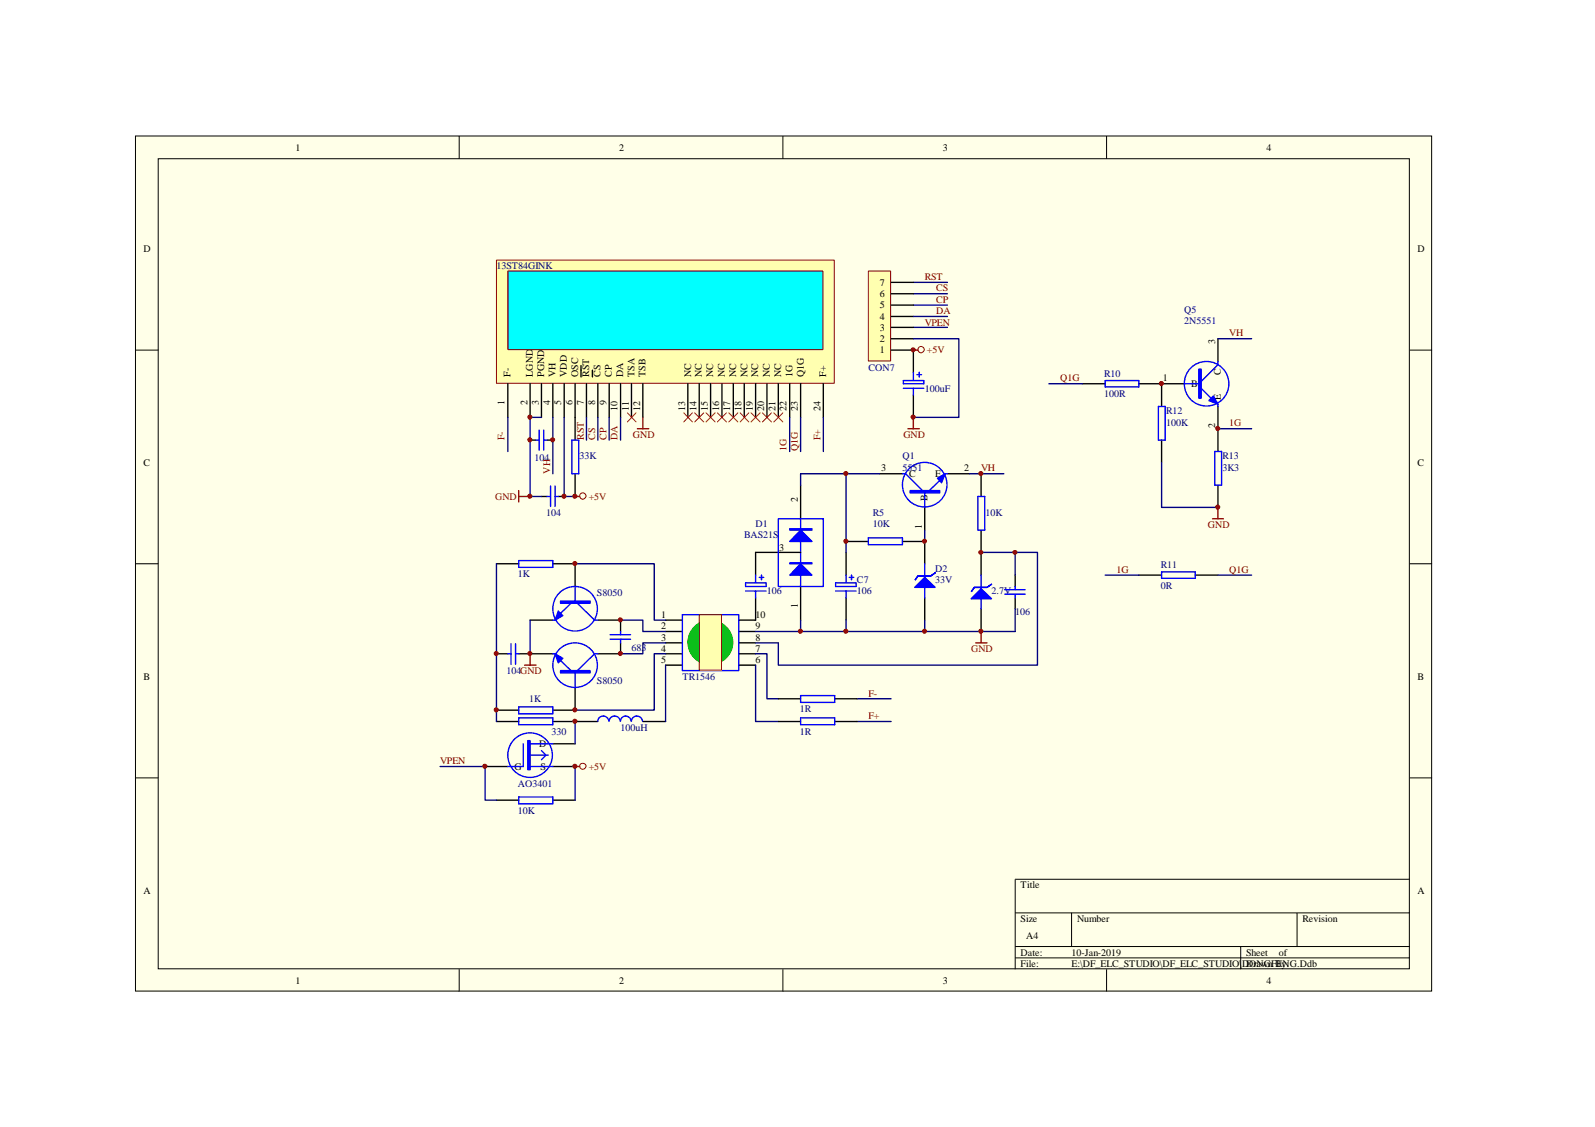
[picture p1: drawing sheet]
<svg xmlns="http://www.w3.org/2000/svg" width="297mm" height="210mm" viewBox="0 0 297 210" stroke-linecap="round" stroke-linejoin="round" font-family="sans-serif">
<path d="M25.2 25.3h241.4v159.3h-241.4z" fill="#ffffe8"/>
<g fill="none" stroke="#000" stroke-width=".19">
<path d="M25.2 25.3h241.4v159.3h-241.4zM29.5 29.6h233v150.8h-233zM85.5 25.3v4.3M145.8 25.3v4.3M206.1 25.3v4.3M25.2 65.2h4.3M262.6 65.2h4.1M25.2 105h4.3M262.6 105h4.1M25.2 144.9h4.3M262.6 144.9h4.1M189.1 170h73.5"/>
<path d="M189.1 176.3h73.5M189.1 178.4h73.5M199.6 170v6.3M231.1 176.3v4.2M241.6 170v6.3M262.6 163.8h-73.5v16.7M85.5 180.5v4.2M145.8 180.5v4.2M206.1 180.5v4.2"/>
</g>
<path d="M170.1 52.6h6.3M170.1 54.7h6.3M170.1 56.8h6.3M170.1 61h6.3" fill="none" stroke="#000080" stroke-width=".25"/>
<circle cx="171.5" cy="65.1" r=".59" fill="none" stroke="#800000" stroke-width=".19"/>
<path d="M169.1 79.9h2.1M170.1 65.2h.8M170.1 77.7v2.2" fill="none" stroke="#800000" stroke-width=".25"/>
<path d="M170.1 65.2v4.2M170.1 73.6v4.1" fill="none" stroke="#000" stroke-width=".25"/>
<path d="M168.2 70.9h3.8v.6h-3.8zM168.2 72.3h3.8M170.1 69.4v1.5M170.1 72.3v1.3M170.8 69.8h.8M171.2 69.4v.8" fill="none" stroke="#00f" stroke-width=".25"/>
<path d="M92.5 48.5h62.9v22.9h-62.9z" fill="#ffffb0"/>
<path d="M92.5 48.4h62.9v23h-62.9z" fill="none" stroke="#800000" stroke-width=".19"/>
<g fill="none" stroke="#000" stroke-width=".25">
<path d="M94.6 71.5v6.2M98.7 71.5v6.2M100.8 71.5v6.2M103 71.5v6.2M105.1 71.5v6.2M107.1 71.5v6.2M108.2 68.1v2.1M109.2 71.5v6.2M110.3 68.9v1.3M111.3 71.5v6.2M113.5 71.5v6.2M115.6 71.5v6.2"/>
<path d="M117.6 71.5v6.2M119.7 71.5v6.2M153.3 71.5v6.2"/>
</g>
<path d="M94.7 50.6h58.5v14.5h-58.5z" fill="#0ff"/>
<g fill="none" stroke="#800000" stroke-width=".19">
<path d="M94.6 50.5h58.6v14.6h-58.6z"/>
<circle cx="108.5" cy="92.4" r=".59"/>
</g>
<g fill="none" stroke="#000" stroke-width=".25">
<path d="M107.1 77.7v4.3M128.1 71.5v6.2M130.2 71.5v6.2M132.3 71.5v6.2M134.5 71.5v6.2M136.6 71.5v6.2M138.6 71.5v6.2M140.7 71.5v6.2M142.8 71.5v6.2M144.9 71.5v6.2M147.1 71.5v6.2M149.1 71.5v6.2"/>
<path d="M98.7 82h1.1M100.8 92.5h1.1M101.9 82h1.1M104 92.5h1.1M107.1 88.2v4.3"/>
</g>
<path d="M94.6 77.7v6.4M100.8 77.7h-2.1v14.8h2.1M103 77.7v10.5M105.1 77.7v14.8h2M109.2 77.7v4.3M111.3 77.7v4.3M113.5 77.7v4.3M115.6 77.7v4.3M153.3 77.7v6.4" fill="none" stroke="#000080" stroke-width=".25"/>
<g fill="none" stroke="#f00" stroke-width=".19">
<path d="M116.8 76.9l1.6 1.7M118.4 76.9l-1.6 1.7M127.3 76.9l1.6 1.7M128.9 76.9l-1.6 1.7M129.4 76.9l1.7 1.7M131.1 76.9l-1.7 1.7M131.5 76.9l1.7 1.7M133.2 76.9l-1.7 1.7M133.6 76.9l1.7 1.7M135.3 76.9l-1.7 1.7M135.7 76.9l1.7 1.7M137.4 76.9l-1.7 1.7"/>
<path d="M137.8 76.9l1.6 1.7M139.4 76.9l-1.6 1.7M139.9 76.9l1.7 1.7M141.6 76.9l-1.7 1.7M142 76.9l1.7 1.7M143.7 76.9l-1.7 1.7M144.1 76.9l1.7 1.7M145.8 76.9l-1.7 1.7"/>
</g>
<path d="M118.7 79.9h2.1M119.7 77.7v2.2M96.6 91.4v2.1M96.6 92.5h2.1M107.1 92.5h.8" fill="none" stroke="#800000" stroke-width=".25"/>
<path d="M99.8 82h.6M100.4 80.1v3.7M101.3 82h.6M101.3 80.1v3.7M101.9 92.5h.6M102.5 90.5v3.8M103.4 92.5h.6M103.4 90.5v3.8M106.5 82h1.3v6.2h-1.3z" fill="none" stroke="#00f" stroke-width=".25"/>
<path d="M161.8 50.6h4.1v16.6h-4.1z" fill="#ffffb0"/>
<path d="M161.7 50.5h4.2v16.7h-4.2z" fill="none" stroke="#800000" stroke-width=".19"/>
<g fill="none" stroke="#000" stroke-width=".25">
<path d="M165.9 58.9h4.2M165.9 56.8h4.2M165.9 54.7h4.2M165.9 52.6h4.2M165.9 65.2h4.2M165.9 63.1h4.2M165.9 61h4.2M124 115.5h3.1M124 117.6h3.1M124 119.7h3.1M137.6 115.5h3.1M137.6 117.6h3.1"/>
<path d="M137.6 119.7h3.1M124 121.8h3.1M124 123.9h3.1M137.6 121.8h3.1M137.6 123.9h3.1"/>
</g>
<path d="M170.1 58.9h6.3M170.1 63.1h8.5v14.6h-8.5" fill="none" stroke="#000080" stroke-width=".25"/>
<path d="M127.1 114.5h10.5v10.4h-10.5z" fill="none" stroke="#00f" stroke-width=".25"/>
<circle cx="132.3" cy="119.6" r="4.2" fill="#00bf00" stroke="#00bf00" stroke-width=".19"/>
<path d="M130.3 114.6h4.1v10.2h-4.1z" fill="#ffffb0"/>
<g fill="none" stroke="#800000" stroke-width=".19">
<path d="M130.2 114.5h4.2v10.3h-4.2z"/>
<circle cx="108.6" cy="142.7" r=".58"/>
</g>
<g fill="none" stroke="#000" stroke-width=".25">
<path d="M201.6 71.5h4.2M212.1 71.5h8.5M216.3 71.5v4.2M226.8 63.1v4.2M226.8 75.7v8.4M149.1 90.4v6.2M163.8 88.2h4.3M172.2 94.5v4.2M176.4 88.2h4.2M182.7 88.2v4.3M182.7 98.7v8.4M216.3 82v4.1"/>
<path d="M226.8 90.4v4.1M92.5 105h4.1M98.7 115.5h4.3M103 105h4.1v4.2M111.3 115.5h4.3v2.1M115.6 119.7v2.1h-4.3M140.7 111.4v4.1M149.1 102.9h-8.4v4.2M149.1 109.2v6.3M157.6 102.9v4.2M157.6 111.4v4.1M157.6 100.9h4.1"/>
<path d="M168.1 100.9h4.1v4.1M172.2 111.4v4.1M182.7 113.4v4.2M189.1 107.1v2.1M189.1 111.4v2M212.1 107.1h4.2M222.6 107.1h4.2M92.5 121.8h2.1M92.5 132.3h4.1M92.5 134.4h4.1M96.6 121.8h6.4M103 134.4h8.3"/>
<path d="M103 138.5h4.1M107.1 128.1v4.2h-4.1M119.7 134.4h4.3M144.9 134.4h4.2M144.9 130.1h4.2M155.4 134.4h4.2M155.4 130.1h4.2M90.3 142.8h4.3M92.5 149h4.1M103 142.8h4.1M103 149h4.1"/>
</g>
<g fill="none" stroke="#00f" stroke-width=".25">
<path d="M205.8 70.9h6.3v1.2h-6.3zM215.7 75.7h1.3v6.3h-1.3zM220.6 71.5h3.1M223.7 72.3l1.9 1.9M226.8 67.3v.6l-3.1 3.1M226.8 75.3v.4M144.9 96.6h8.4v12.6h-8.4zM149.1 96.6v12.6M168.1 88.2h.6l3.1 3.2M172.2 91.4v3.1M175 89.5l-1.9 1.9M176 88.2h.4"/>
<path d="M182.1 92.5h1.3v6.2h-1.3zM226.2 84.1h1.3v6.3h-1.3zM95.2 119.9v3.8M96 119.9v3.8M96.6 104.4h6.4v1.3h-6.4zM103 115.5h.4M106.3 112.4l-1.9 1.8M107.1 109.2v3.2M107.5 112.4l3.2 3.1h.6M113.6 119.1h3.8M113.6 118.2h3.8M115.6 117.6v.6"/>
<path d="M115.6 119.1v.6M138.9 108.6h3.8v.6h-3.8zM138.9 110.1h3.8M140.7 107.1v1.5M140.7 110.1v1.3M141.4 107.5h.8M141.8 107.1v.9M155.6 110.1h3.8M155.6 108.6h3.8v.6h-3.8zM157.6 107.1v1.5M157.6 110.1v1.3M158.2 107.5h.8"/>
<path d="M158.6 107.1v.9M161.7 100.2h6.4v1.2h-6.4zM172.2 105v6.4M182.7 107.1v6.3M187.1 109.8h3.8M187.1 110.7h3.8M189.1 109.2v.6M189.1 110.7v.7M216.3 106.5h6.3v1.2h-6.3zM94.6 121.8h.6M96 121.8h.6M96.6 131.7h6.4v1.2h-6.4z"/>
<path d="M96.6 133.7h6.4v1.3h-6.4zM97.5 138.5v4.3h-2.9M98.3 138.5h4.7M100.8 139.8l.9 .8-.9 .9M103 121.8h.4M104.4 123l1.9 1.9M107.1 124.9v3.2M111.3 121.8h-.6l-3.2 3.1M111.3 134.3a1.02 1.02 0 0 1 1.1-.9 1.02 1.02 0 0 1 1 .9M113.5 134.3a1.02 1.02 0 0 1 1-.9 1.02 1.02 0 0 1 1 .9M115.6 134.3a.97 .97 0 0 1 .9-.9 .97 .97 0 0 1 1 .9M117.6 134.3a1.02 1.02 0 0 1 1-.9 1.02 1.02 0 0 1 1 .9"/>
<path d="M149.1 133.7h6.3v1.3h-6.3zM149.1 129.6h6.3v1.2h-6.3zM96.6 148.4h6.4v1.3h-6.4zM98.3 142.8h4.7M98.3 140.6h3.8"/>
<circle cx="224.7" cy="71.5" r="4.2"/>
<circle cx="172.2" cy="90.3" r="4.2"/>
<circle cx="107.1" cy="113.4" r="4.2"/>
<circle cx="107.1" cy="123.9" r="4.2"/>
<circle cx="98.7" cy="140.6" r="4.2"/>
</g>
<g fill="#00f" stroke="#00f" stroke-width=".25">
<path d="M104.4 111.9h5.5v.5h-5.5z" fill-rule="evenodd"/>
<path d="M104 113.8l.8 .9-1.4 .8z" fill-rule="evenodd"/>
<path d="M104.4 124.9h5.5v.4h-5.5z" fill-rule="evenodd"/>
<path d="M103.4 121.8l1.4 .8-.8 .9z" fill-rule="evenodd"/>
<path d="M182.7 109.7l2 1.8h-3.9z" fill-rule="evenodd"/>
<path d="M181.4 109.4h2.4l.9-.6-.9 .6h-2.4l-.6 .9z" fill-rule="evenodd"/>
<path d="M98.3 137.9h.4v5.5h-.4z" fill-rule="evenodd"/>
<path d="M147.1 98.5h4.1v.2h-4.1z" fill-rule="evenodd"/>
<path d="M149.1 98.7l2.1 2.2h-4.1z" fill-rule="evenodd"/>
<path d="M147.1 104.8h4.1v.2h-4.1z" fill-rule="evenodd"/>
<path d="M149.1 105l2.1 2.1h-4.1z" fill-rule="evenodd"/>
<path d="M169.5 91.4h5.5v.4h-5.5z" fill-rule="evenodd"/>
<path d="M174.6 89.1l1.4-.9-.7 1.7z" fill-rule="evenodd"/>
<path d="M170.3 109.4l1.9-1.9 2 1.9z" fill-rule="evenodd"/>
<path d="M170.9 107.3h2.4l.9-.6-.9 .6h-2.4l-.6 .8z" fill-rule="evenodd"/>
<path d="M223.3 68.8h.4v5.4h-.4z" fill-rule="evenodd"/>
<path d="M225.1 74.6l.9-.8 .8 1.5z" fill-rule="evenodd"/>
</g>
<g fill="none" stroke="#000080" stroke-width=".25">
<path d="M147.1 77.7v6.4M149.1 77.7v6.4M195.3 71.5h6.3M226.8 63.1h6.3M226.8 79.9h6.3M149.1 90.4v-2.2h8.5v14.7M157.6 88.2h6.2M172.2 98.7v2.2M180.6 88.2h6.3M216.3 86.1v8.4h10.5M92.5 105v29.4M98.7 115.5v6.3"/>
<path d="M107.1 105h14.7v10.5h2.2M115.6 115.5h4.1v2.1h4.3M124 119.7h-4.3v2.1h-4.1M149.1 115.5v2.1h-8.4M157.6 115.5v2.1h-8.5M172.2 115.5v2.1h-14.6M182.7 102.9h10.5v21h-48.3v-4.2h-4.2M189.1 113.4v4.2h-16.9M189.1 102.9v4.2M205.8 107.1h6.3M226.8 107.1h6.3M107.1 134.4v4.1"/>
<path d="M124 121.8h-2.2v10.5h-14.7M124 123.9v10.5M140.7 123.9v10.5h4.2M140.7 121.8h2.1v8.3h2.1M159.6 134.4h6.3M159.6 130.1h6.3M82 142.8h8.3v6.2h2.2M107.1 142.8v6.2"/>
</g>
<path d="M225.8 96.6h2M226.8 94.5v2.1M181.7 119.7h2.1M182.7 117.6v2.1M97.7 123.9h2.1M98.7 121.8v2.1M107.1 142.8h.8" fill="none" stroke="#800000" stroke-width=".25"/>
<g fill="#800000" stroke="#800000" stroke-width=".19">
<circle cx="170.1" cy="77.7" r=".38"/>
<circle cx="98.7" cy="81.9" r=".38"/>
<circle cx="102.9" cy="81.9" r=".38"/>
<circle cx="107.1" cy="142.7" r=".38"/>
<circle cx="90.3" cy="142.7" r=".38"/>
<circle cx="105" cy="92.4" r=".38"/>
<circle cx="107.1" cy="92.4" r=".38"/>
<circle cx="98.7" cy="92.4" r=".38"/>
<circle cx="107.1" cy="134.3" r=".38"/>
<circle cx="149.1" cy="117.6" r=".38"/>
<circle cx="157.5" cy="117.6" r=".38"/>
<circle cx="182.7" cy="88.2" r=".38"/>
<circle cx="157.5" cy="88.2" r=".38"/>
<circle cx="157.5" cy="100.8" r=".38"/>
<circle cx="172.2" cy="117.6" r=".38"/>
<circle cx="182.7" cy="102.9" r=".37"/>
<circle cx="182.7" cy="117.6" r=".38"/>
<circle cx="189" cy="102.9" r=".37"/>
<circle cx="92.4" cy="121.7" r=".38"/>
<circle cx="98.7" cy="121.7" r=".38"/>
<circle cx="115.5" cy="115.4" r=".38"/>
<circle cx="115.5" cy="121.7" r=".38"/>
<circle cx="98.7" cy="77.7" r=".38"/>
<circle cx="92.4" cy="132.2" r=".38"/>
<circle cx="107.1" cy="132.2" r=".38"/>
<circle cx="107.1" cy="104.9" r=".38"/>
<circle cx="172.2" cy="100.8" r=".38"/>
<circle cx="170.1" cy="65.2" r=".38"/>
<circle cx="216.3" cy="71.4" r=".38"/>
<circle cx="226.8" cy="94.4" r=".38"/>
<circle cx="226.8" cy="79.8" r=".38"/>
</g>
<g font-size="1.9">
<text x="55" y="28.1">1</text>
<text x="115.3" y="28.1">2</text>
<text x="175.6" y="28.1">3</text>
<text x="235.9" y="28.1">4</text>
<text x="26.8" y="47">D</text>
<text x="264" y="47">D</text>
<text x="163.8" y="53.3">7</text>
<text x="163.8" y="59.5">4</text>
<text x="163.8" y="57.4">5</text>
<text x="163.8" y="55.4">6</text>
<text x="163.8" y="65.8">1</text>
<text x="163.8" y="63.8">2</text>
<text x="163.8" y="61.7">3</text>
<text x="226.3" y="64.1" transform="rotate(-90 226.3 64.1)">3</text>
<text x="95.1" y="70.2" transform="rotate(-90 95.1 70.2)">F-</text>
<text x="99.2" y="70.2" transform="rotate(-90 99.2 70.2)">LGND</text>
<text x="101.3" y="70.2" transform="rotate(-90 101.3 70.2)">PGND</text>
<text x="103.5" y="70.2" transform="rotate(-90 103.5 70.2)">VH</text>
<text x="105.6" y="70.2" transform="rotate(-90 105.6 70.2)">VDD</text>
<text x="107.7" y="70.2" transform="rotate(-90 107.7 70.2)">OSC</text>
<text x="109.7" y="70.2" transform="rotate(-90 109.7 70.2)">RST</text>
<text x="111.8" y="70.2" transform="rotate(-90 111.8 70.2)">CS</text>
<text x="114" y="70.2" transform="rotate(-90 114 70.2)">CP</text>
<text x="116.1" y="70.2" transform="rotate(-90 116.1 70.2)">DA</text>
<text x="118.2" y="70.2" transform="rotate(-90 118.2 70.2)">TSA</text>
<text x="120.2" y="70.2" transform="rotate(-90 120.2 70.2)">TSB</text>
<text x="128.7" y="70.2" transform="rotate(-90 128.7 70.2)">NC</text>
<text x="130.7" y="70.2" transform="rotate(-90 130.7 70.2)">NC</text>
<text x="132.8" y="70.2" transform="rotate(-90 132.8 70.2)">NC</text>
<text x="135" y="70.2" transform="rotate(-90 135 70.2)">NC</text>
<text x="137.1" y="70.2" transform="rotate(-90 137.1 70.2)">NC</text>
<text x="139.2" y="70.2" transform="rotate(-90 139.2 70.2)">NC</text>
<text x="141.2" y="70.2" transform="rotate(-90 141.2 70.2)">NC</text>
<text x="143.3" y="70.2" transform="rotate(-90 143.3 70.2)">NC</text>
<text x="145.5" y="70.2" transform="rotate(-90 145.5 70.2)">NC</text>
<text x="147.6" y="70.2" transform="rotate(-90 147.6 70.2)">1G</text>
<text x="149.7" y="70.2" transform="rotate(-90 149.7 70.2)">Q1G</text>
<text x="153.8" y="70.2" transform="rotate(-90 153.8 70.2)">F+</text>
<text x="216.6" y="71">1</text>
<text x="227.3" y="69.8" transform="rotate(-90 227.3 69.8)">C</text>
<text x="94" y="75.5" transform="rotate(-90 94 75.5)">1</text>
<text x="98.2" y="75.5" transform="rotate(-90 98.2 75.5)">2</text>
<text x="100.3" y="75.5" transform="rotate(-90 100.3 75.5)">3</text>
<text x="102.4" y="75.5" transform="rotate(-90 102.4 75.5)">4</text>
<text x="104.5" y="75.5" transform="rotate(-90 104.5 75.5)">5</text>
<text x="106.6" y="75.5" transform="rotate(-90 106.6 75.5)">6</text>
<text x="108.7" y="75.5" transform="rotate(-90 108.7 75.5)">7</text>
<text x="110.8" y="75.5" transform="rotate(-90 110.8 75.5)">8</text>
<text x="112.9" y="75.5" transform="rotate(-90 112.9 75.5)">9</text>
<text x="115" y="76.5" transform="rotate(-90 115 76.5)">10</text>
<text x="117.1" y="76.5" transform="rotate(-90 117.1 76.5)">11</text>
<text x="119.2" y="76.5" transform="rotate(-90 119.2 76.5)">12</text>
<text x="127.6" y="76.5" transform="rotate(-90 127.6 76.5)">13</text>
<text x="129.7" y="76.5" transform="rotate(-90 129.7 76.5)">14</text>
<text x="131.8" y="76.5" transform="rotate(-90 131.8 76.5)">15</text>
<text x="133.9" y="76.5" transform="rotate(-90 133.9 76.5)">16</text>
<text x="136" y="76.5" transform="rotate(-90 136 76.5)">17</text>
<text x="138.1" y="76.5" transform="rotate(-90 138.1 76.5)">18</text>
<text x="140.2" y="76.5" transform="rotate(-90 140.2 76.5)">19</text>
<text x="142.3" y="76.5" transform="rotate(-90 142.3 76.5)">20</text>
<text x="144.4" y="76.5" transform="rotate(-90 144.4 76.5)">21</text>
<text x="146.5" y="76.5" transform="rotate(-90 146.5 76.5)">22</text>
<text x="148.6" y="76.5" transform="rotate(-90 148.6 76.5)">23</text>
<text x="152.8" y="76.5" transform="rotate(-90 152.8 76.5)">24</text>
<text x="221.8" y="72.2">B</text>
<text x="227.3" y="74.4" transform="rotate(-90 227.3 74.4)">E</text>
<text x="226.3" y="79.7" transform="rotate(-90 226.3 79.7)">2</text>
<text x="26.8" y="86.8">C</text>
<text x="164.1" y="87.8">3</text>
<text x="169.3" y="88.9">C</text>
<text x="174.2" y="88.9">E</text>
<text x="179.6" y="87.8">2</text>
<text x="264" y="86.8">C</text>
<text x="148.6" y="93.5" transform="rotate(-90 148.6 93.5)">2</text>
<text x="172.7" y="93.3" transform="rotate(-90 172.7 93.3)">B</text>
<text x="171.7" y="98.5" transform="rotate(-90 171.7 98.5)">1</text>
<text x="145.1" y="102.5">3</text>
<text x="148.6" y="113.2" transform="rotate(-90 148.6 113.2)">1</text>
<text x="123.1" y="115.1">1</text>
<text x="123.1" y="117.2">2</text>
<text x="123.1" y="119.3">3</text>
<text x="140.7" y="119.3">8</text>
<text x="140.7" y="117.2">9</text>
<text x="140.7" y="115.1">10</text>
<text x="123.1" y="121.4">4</text>
<text x="123.1" y="123.5">5</text>
<text x="140.7" y="123.5">6</text>
<text x="140.7" y="121.4">7</text>
<text x="26.8" y="126.6">B</text>
<text x="264" y="126.6">B</text>
<text x="95.8" y="143.4">G</text>
<text x="100.4" y="139.2">D</text>
<text x="100.7" y="143.4">S</text>
<text x="26.8" y="166.5">A</text>
<text x="190.1" y="165.5">Title</text>
<text x="264" y="166.5">A</text>
<text x="190.1" y="171.7">Size</text>
<text x="200.6" y="171.7">Number</text>
<text x="242.6" y="171.7">Revision</text>
<text x="190.1" y="178">Date:</text>
<text x="191.1" y="174.9">A4</text>
<text x="199.6" y="178">10-Jan-2019</text>
<text x="232.1" y="178">Sheet</text>
<text x="238.2" y="178">of</text>
<text x="55" y="183.2">1</text>
<text x="115.3" y="183.2">2</text>
<text x="175.6" y="183.2">3</text>
<text x="190.1" y="180.1">File:</text>
<text x="199.6" y="180.1">E:\DF_ELC_STUDIO\DF_ELC_STUDIO\</text>
<text x="231.3" y="180.1">DONGFBy:</text>
<text x="232.1" y="180.1">Drawn ENG.Ddb</text>
<text x="235.9" y="183.2">4</text>
</g>
<g font-size="1.9" fill="#000080">
<text x="92.5" y="50.1">13ST84GINK</text>
<text x="220.6" y="58.3">Q5</text>
<text x="220.6" y="60.4">2N5551</text>
<text x="161.7" y="69">CON7</text>
<text x="205.7" y="70.2">R10</text>
<text x="172.2" y="73">100uF</text>
<text x="205.7" y="74">100R</text>
<text x="217.2" y="77.1">R12</text>
<text x="217.2" y="79.3">100K</text>
<text x="99.6" y="85.8">104</text>
<text x="107.9" y="85.5">33K</text>
<text x="168.1" y="85.5">Q1</text>
<text x="168.1" y="87.6">5551</text>
<text x="227.7" y="85.5">R13</text>
<text x="227.7" y="87.6">3K3</text>
<text x="101.7" y="96.2">104</text>
<text x="138.6" y="100.2">BAS21S</text>
<text x="140.7" y="98.1">D1</text>
<text x="162.6" y="96">R5</text>
<text x="162.6" y="98.1">10K</text>
<text x="183.6" y="96">10K</text>
<text x="96.4" y="107.5">1K</text>
<text x="174.2" y="106.5">D2</text>
<text x="216.2" y="105.8">R11</text>
<text x="111.2" y="111.1">S8050</text>
<text x="142.8" y="110.7">106</text>
<text x="159.6" y="108.6">C7</text>
<text x="159.6" y="110.7">106</text>
<text x="174.2" y="108.6">33V</text>
<text x="184.7" y="110.7">2.7V</text>
<text x="216.2" y="109.7">0R</text>
<text x="189.1" y="114.5">106</text>
<text x="94.3" y="125.6">104GND</text>
<text x="117.6" y="121.2">683</text>
<text x="98.6" y="130.7">1K</text>
<text x="111.2" y="127.4">S8050</text>
<text x="127.1" y="126.6">TR1546</text>
<text x="102.7" y="136.9">330</text>
<text x="115.6" y="136.1">100uH</text>
<text x="148.9" y="132.7">1R</text>
<text x="148.9" y="136.9">1R</text>
<text x="96.4" y="146.6">AO3401</text>
<text x="96.4" y="151.6">10K</text>
</g>
<g font-size="1.9" fill="#800000">
<text x="172.2" y="52.2">RST</text>
<text x="174.3" y="58.5">DA</text>
<text x="174.3" y="56.4">CP</text>
<text x="174.3" y="54.3">CS</text>
<text x="172.2" y="60.6">VPEN</text>
<text x="172.6" y="65.8">+5V</text>
<text x="228.9" y="62.7">VH</text>
<text x="197.4" y="71">Q1G</text>
<text x="94" y="82" transform="rotate(-90 94 82)">F-</text>
<text x="108.7" y="82" transform="rotate(-90 108.7 82)">RST</text>
<text x="110.8" y="82" transform="rotate(-90 110.8 82)">CS</text>
<text x="112.9" y="82" transform="rotate(-90 112.9 82)">CP</text>
<text x="115" y="82" transform="rotate(-90 115 82)">DA</text>
<text x="117.9" y="81.5">GND</text>
<text x="152.8" y="82" transform="rotate(-90 152.8 82)">F+</text>
<text x="168.2" y="81.5">GND</text>
<text x="228.9" y="79.4">1G</text>
<text x="102.4" y="88.2" transform="rotate(-90 102.4 88.2)">VH</text>
<text x="146.5" y="84.1" transform="rotate(-90 146.5 84.1)">1G</text>
<text x="148.6" y="84.1" transform="rotate(-90 148.6 84.1)">Q1G</text>
<text x="182.7" y="87.8">VH</text>
<text x="92.2" y="93.1">GND</text>
<text x="109.6" y="93.1">+5V</text>
<text x="225" y="98.3">GND</text>
<text x="207.9" y="106.7">1G</text>
<text x="228.9" y="106.7">Q1G</text>
<text x="180.8" y="121.4">GND</text>
<text x="161.7" y="129.8">F-</text>
<text x="161.7" y="134">F+</text>
<text x="82" y="142.3">VPEN</text>
<text x="109.6" y="143.4">+5V</text>
</g>
</svg>
